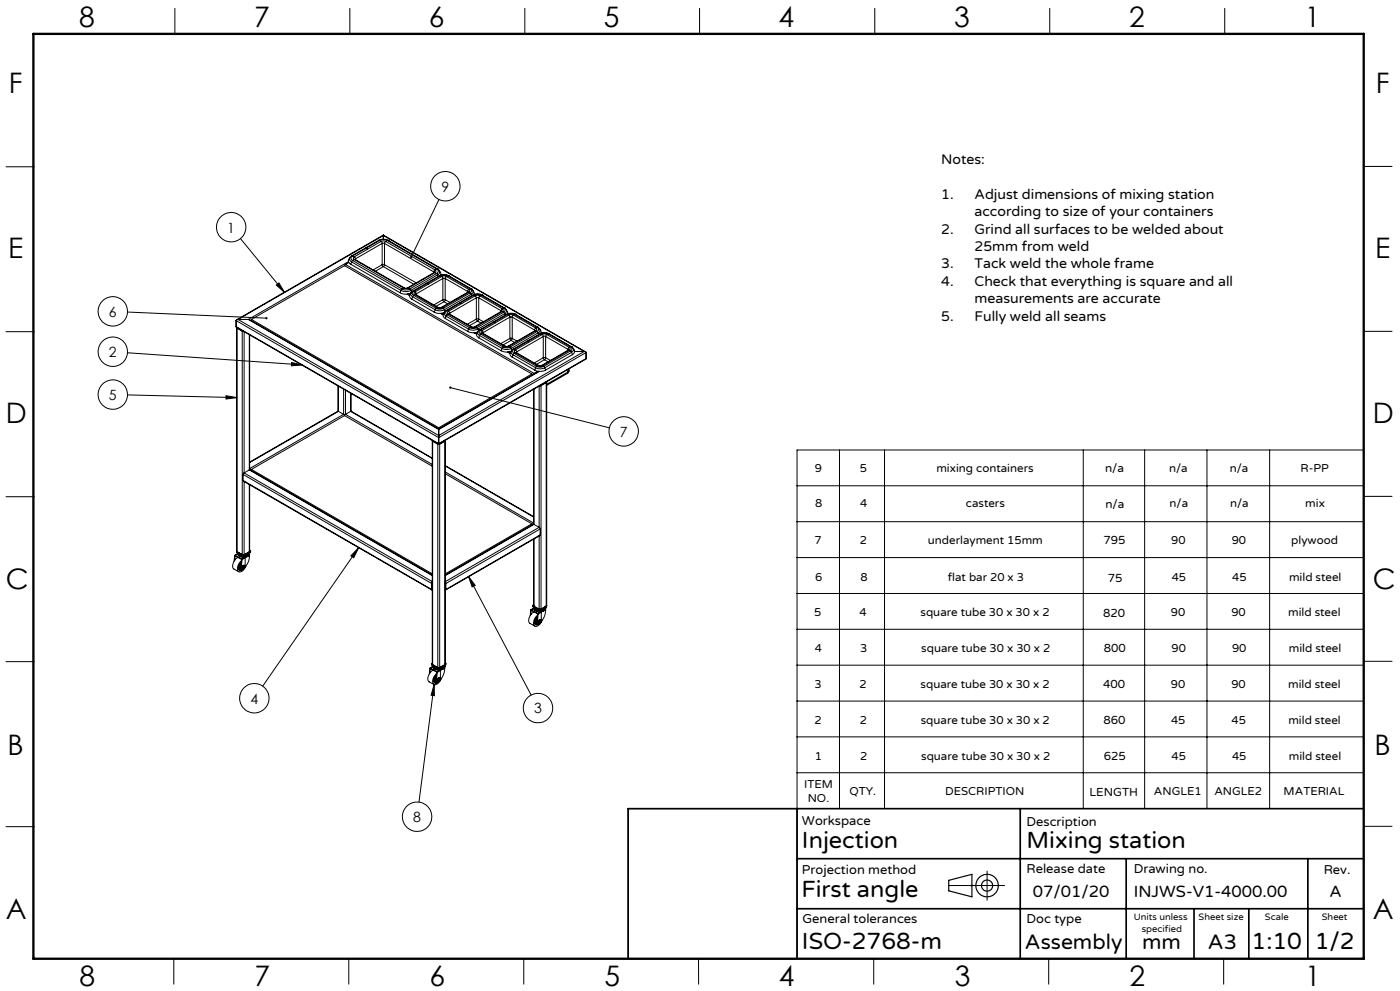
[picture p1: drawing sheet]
<svg xmlns="http://www.w3.org/2000/svg" width="420mm" height="297mm" viewBox="0 0 420 297" stroke-linecap="round" stroke-linejoin="round" font-family="sans-serif">
<g fill="none" stroke="#000" stroke-width=".35">
<path d="M284.6 263.8l7-1.8v6.8l-7-1.8z"/>
<circle cx="296.1" cy="265.4" r="1.66"/>
<circle cx="296.1" cy="265.4" r="3.4"/>
</g>
<path d="M291.1 265.4h1M291.2 265l.7 .7M291.6 264.9v1M291.9 265l-.7 .7" fill="none" stroke="#c0c0c0" stroke-width=".3"/>
<g fill="none" stroke="#000" stroke-width=".3">
<path d="M52.5 2.5v7.7M105 2.5v7.7M157.4 2.5v7.7M209.9 2.5v7.7M262.4 2.5v7.7M314.9 2.5v7.7M367.4 2.5v7.7M1.8 50h8.5M131.7 59.8l-8.3 17.2M409.1 49.9h8.5M72.1 71.5l13.3 16.2M103.4 79.6l-28 16.1"/>
<path d="M103.4 79.6l56.2 32.5M103.6 79.3l-.2 .4M103.6 79.3l56.6 32.6M104.5 78.4l-30 17.3M104.7 78.7l-1.1 .6M105.2 79.2l14.8 8.5M105.5 78.5a.87 .87 0 0 1-.5-1.3 1.13 1.13 0 0 0 .2 2M105.5 78.5l-.3 .7M105.5 78.5l14.8 8.5M105.6 76.7l-.6 .5M105.6 76.7h.2M105.8 76.7a.73 .73 0 0 0-.5 .7 .73 .73 0 0 0 .5 .7"/>
<path d="M105.8 78.1l-.3 .4M105.8 78.1l14.8 8.5M105.8 76.7l.5 .3M106.3 77.8l-.5 .3M106.3 77a.43 .43 0 0 0-.3 .4 .43 .43 0 0 0 .3 .4M106.3 77l.3 .6M106.3 77.8h.2M106.3 77.8l14.8 8.5M106.5 77.7v.1M106.5 77.8l14.8 8.5M106.6 77.6l-.1 .1M106.6 77.6l.1 .3"/>
<path d="M109.6 74.4h.2M109.8 74.4l-4 2.3M109.8 74.4l.5 .2M113.6 72l1.3-.3 1.6 .3M113.6 72l.2 .1M113.6 72l-8 4.7M113.8 72.1l.9-.3 1.5 .3M113.8 72.1l-4 2.3M113.8 72.1l.5 .3M114.3 72.4l.7-.2 .7 .2M114.3 72.4l.4 .6M114.3 72.4l-8 4.6"/>
<path d="M114.7 79.3l.3 .6M114.7 79.3h.7M114.7 73h.7M114.7 73l-8.1 4.6M114.7 73v6.3M114.7 79.3l-2.8 1.6M115 70.4v.2M115 70.4l60.6 35M115 70.4l-44 25.4M115 70.6l60.3 34.7M115 70.6v1.1M115 70.6l-43.6 25.1"/>
<path d="M115 79.9l-2.4 1.4M115 79.9l9.1 5.3M115.4 79.3l-.4 .6M115.4 73l14.7 8.5M115.4 73v6.3M115.4 79.3l9.4 5.5M115.7 72.4l-.3 .6M115.7 72.4l14.8 8.5M116.2 72.1l-.5 .3M116.2 72.1l14.8 8.5M116.5 72h.1M116.5 72l-.3 .1"/>
<path d="M116.5 72l14.7 8.6M1.8 99.4h8.5M38.2 93.5l41.7 1.9M70.8 97.9l.2 .2M70.8 96.1l60.8 35.1M70.8 97.9l60.8 35.1M70.8 96.1v1.8M71 98.2l.1 67.4M71 98.1l60.6 35M71 98.1l.1 .3M71.1 98.4l1.6 .9M71.1 98.4v67.2"/>
<path d="M71.2 98.2l.1 .1M71.3 98.3l1.5 .9M71.3 98.2v.1M71.4 95.7l-.6 .4M71.4 95.7l60.2 34.8M71.4 95.7h3.1M72.7 99.3h.4M72.7 99.3v66.9M72.8 99.2h.1M73.2 99.4v42.3M74.5 95.7l57.1 32.9M74.5 95.7l57.1 33"/>
<path d="M75.4 95.7l56.2 32.5M75.4 95.7v.5M75.4 95.9l-.2 .1M82.9 85.4l.8-.6 1.7 2.9zM120 87.7a3.8 3.8 0 0 0 3.2 .2M120.3 87a3.4 3.4 0 0 0 3 0M120.3 87l-.3 .7M120.6 86.6l-.3 .4M120.6 86.6l.9 .3 1.4-.3M121.1 86.3l.7 .2 .7-.2M121.1 86.3l-.5 .3M121.3 86.3h.9"/>
<path d="M121.3 86.3h-.2M122.1 88.2l.8 .4M122.2 86.3h.3M122.3 88.1l.6 .4M122.5 86.3l.4 .3M122.5 88.1v.1M122.9 86.6l.4 .4M123.3 87l.1 .6M123.3 87.7a1.1 1.1 0 0 0 .2 2M123.3 87.7a.8 .8 0 0 0 .5 1.2M123.5 89.7l6.8 3.9M123.8 88.9l-.3 .8"/>
<path d="M123.8 88.9l6.7 3.9M123.9 87.2l-.6 .6M123.9 87.2l.2 .1M124.1 87.3a.64 .64 0 0 0-.5 .6 .64 .64 0 0 0 .5 .6M124.1 88.5l-.3 .4M124.1 88.5l6.7 3.9M124.1 87.3l.4 .2M124.5 87.5a.43 .43 0 0 0-.3 .4 .43 .43 0 0 0 .3 .4M124.5 87.5l.3 .6M124.5 88.3l6.7 3.9M124.5 88.3l-.4 .2M124.7 88.2v.1"/>
<path d="M124.7 88.3h-.2M124.7 88.3l6.7 3.8M124.8 88.1l-.1 .2M124.8 88.1l.1 .2M127.9 84.9l.6 .3M127.9 84.9l-4 2.3M130.1 81.5l.1 .2M130.1 81.5v.2M130.2 81.7h.3M130.2 81.7l-8 4.6M130.3 93.6l1.4 .3 1.6-.2M130.5 80.9a.43 .43 0 0 1 .3 .4 .43 .43 0 0 1-.3 .4"/>
<path d="M130.5 80.9l-.4 .6M130.5 81.7l-8 4.6M130.5 92.8l.2 .1a2.94 2.94 0 0 0 2.6-.1M130.5 81.7l.5 .3M130.5 92.8l-.2 .8M130.8 92.4l-.3 .4M130.8 92.4a2.19 2.19 0 0 0 2.2 0M131 80.6a.73 .73 0 0 1 .5 .7 .73 .73 0 0 1-.5 .7M131 82l.3 .4M131 80.6l-.5 .3M131 82l-8.1 4.6M131.2 92.2l.7 .2 .7-.2"/>
<path d="M131.2 92.2l-.4 .2M131.2 80.6h.1M131.2 80.6h-.2M131.3 80.6l.5 .5M131.3 82.4l-8 4.6M131.3 82.4l.2 .5M131.4 92.1h1M131.4 92.1l-.2 .1M131.8 81.1l.5 .8-.1 .6M131.8 81.1v.8l-.5 .5M131.9 82.6l1.4-.3 1.2 .3M131.9 82.6h.3"/>
<path d="M131.9 82.6l-4 2.3M132.2 82.6h.1a2.4 2.4 0 0 1 2 0M132.2 82.6l-8.1 4.7M132.2 82.6l.3 .3M132.2 93.9l.7 .5M132.3 82.3l.1 .1M132.3 93.9l.7 .4M132.4 92.1l.2 .1M132.5 82.9l.5-.2 .9 .2M132.5 82.9l.4 .6M132.5 82.9l-8 4.6M132.6 92.2l.4 .2"/>
<path d="M132.6 93.9v.2M132.9 89.8l.3 .6M132.9 89.8h.7M132.9 83.5h.7M132.9 83.5l-8.1 4.6M132.9 83.5v6.3M132.9 89.8l-2.8 1.6M133 92.4l.3 .4M133.2 90.4l-2.4 1.4M133.2 90.4l1.1 .6M133.3 92.8l.2 .6M133.4 93.6l-.4 .5a.96 .96 0 0 0 .6 1.4"/>
<path d="M133.4 93.6l-.1 .5 .5 .7M133.6 89.8l-.4 .6M133.6 83.5v6.3M133.6 83.5l6.7 3.8M133.6 89.8l1.4 .8M133.6 95.5l6.7 3.8M133.8 94.8l6.7 3.8M133.8 94.8l-.2 .7M133.9 93.1l-.5 .5M133.9 93.1h.3M133.9 82.9l-.3 .6M133.9 82.9l6.8 3.8"/>
<path d="M134.2 93.1a.67 .67 0 0 0-.5 .6 .67 .67 0 0 0 .5 .6M134.2 94.3l-.4 .5M134.2 94.3l6.7 3.9M134.2 93.1l.3 .2M134.3 82.6h.2M134.3 82.6l-.4 .3M134.3 82.6l6.7 3.9M134.5 94.1l-.3 .2M134.5 82.6h.1M134.5 93.3a.43 .43 0 0 0-.2 .4 .43 .43 0 0 0 .2 .4M134.5 93.3l.4 .6M134.5 94.1h.3"/>
<path d="M134.5 82.6l6.8 3.9M134.5 94.1l6.8 3.9M134.7 94l.1 .1M134.8 94.1l6.7 3.8M134.9 93.9l-.1 .1M134.9 93.9v.3M137.9 90.7h.2M138.1 90.7l-3.9 2.4M138.1 90.7l.4 .3M140.3 87.3l.1 .2M140.3 87.3v.3M140.3 99.3l1.4 .4 1.6-.2"/>
<path d="M140.4 87.5l.3 .1M140.4 87.5l-8 4.6M140.4 87.5h.1M140.5 98.6a3.3 3.3 0 0 0 2.9 0M140.5 98.6l-.2 .7M140.7 86.7a.43 .43 0 0 1 .2 .5 .43 .43 0 0 1-.2 .4M140.7 86.7l-.4 .6M140.7 87.6l.3 .2M140.7 87.6l-8.1 4.6M140.9 98.2l-.4 .4M140.9 98.2l.8 .3 1.4-.3M141 86.5a.65 .65 0 0 1 .5 .7 .65 .65 0 0 1-.5 .6"/>
<path d="M141 87.8l.4 .4M141 86.5l-.3 .2M141 87.8l-8 4.6M141.3 98l.4 .1 1-.1M141.3 98l-.4 .2M141.3 86.5l.5 .5M141.3 86.5h.1M141.3 86.5h-.3M141.4 88.2l-8.1 4.6M141.4 88.2l.1 .4M141.5 97.9h.9M141.5 97.9l-.2 .1"/>
<path d="M141.8 87l.4 .8v.5M141.8 87l.1 .6-.5 .6M141.9 88.4l1.2-.3 1.5 .3M141.9 88.4h.3M141.9 88.4l-8 4.7M142.2 88.4h.1a2.25 2.25 0 0 1 2.1 0M142.2 88.4l-4.1 2.3M142.2 88.4l.4 .2M142.2 99.7l.8 .5M142.3 88.1l.2 .1M142.4 99.7l.6 .3M142.4 97.9l.3 .1"/>
<path d="M142.6 88.6l.7-.1 .7 .1M142.6 88.6l.3 .6M142.6 88.6l-8.1 4.7M142.7 98l.4 .2M142.7 99.7v.2M142.9 95.6l.4 .6M142.9 95.6h.7M142.9 89.2h.7M142.9 89.2l-8 4.7M142.9 89.2v6.4M142.9 95.6l-2.7 1.6M143.1 98.2l.3 .4"/>
<path d="M143.3 96.2l-2.4 1.4M143.3 96.2l1 .6M143.4 98.6l.1 .6M143.4 99.3a1.11 1.11 0 0 0 .2 1.9M143.4 99.3a.81 .81 0 0 0 .5 1.2M143.6 95.6l-.3 .6M143.6 89.2l6.7 3.9M143.6 89.2v6.4M143.6 95.6l1.4 .8M143.9 98.8l-.5 .5M143.9 98.8h.3M144 88.6l-.4 .6"/>
<path d="M144 88.6l6.7 3.9M144.2 98.8a.67 .67 0 0 0-.5 .7 .67 .67 0 0 0 .5 .6M144.2 98.8l.4 .3M144.4 88.4l-.4 .2M144.4 88.4l6.7 3.9M144.6 99.1a.43 .43 0 0 0-.3 .4 .43 .43 0 0 0 .3 .4M144.6 99.1l.3 .6M144.6 99.9l-.4 .2M144.6 99.9l6.7 3.8M144.6 88.4h.1M144.6 88.4h-.2M144.6 88.4l6.7 3.9"/>
<path d="M144.8 99.8l.1 .1M144.9 99.9h-.3M144.9 99.9l6.7 3.8M144.9 99.7l-.1 .2M144.9 99.7l.1 .2M148 96.5l.2 .1M148.2 96.6l-4 2.2M148.2 96.6l.4 .2M150.3 93.1l.2 .2M150.3 93.1v.3M150.4 93.3h.3M150.4 93.3l-8 4.6"/>
<path d="M150.5 93.3h-.1M150.7 92.5a.42 .42 0 0 1 .3 .4 .42 .42 0 0 1-.3 .4M150.7 92.5l-.4 .6M150.7 93.3l-8 4.7M150.7 93.3l.4 .3M151.1 92.3a.65 .65 0 0 1 .4 .6 .65 .65 0 0 1-.4 .7M151.1 93.6l.3 .4M151.1 92.3l-.4 .2M151.1 93.6l-8 4.6M151.3 92.3l.6 .5M151.3 92.3h.1M151.3 92.3h-.2"/>
<path d="M151.4 94l-8 4.6M151.4 94l.2 .4M151.9 92.8l.4 .8-.1 .5M151.9 92.8v.8l-.5 .4M152 94.2l1.1-.3 1.5 .3M152 94.2h.2M152 94.2l-8.1 4.6M152.2 94.2l.8-.2 1.4 .2M152.2 94.2l.4 .2M152.2 94.2l-4 2.4M152.3 93.9l.2 .1M152.6 94.4h1.4"/>
<path d="M152.6 94.4l.4 .6M152.6 94.4l-8 4.7M153 95h.7M153 95l-8.1 4.7M153 95v6.4M153.7 95l6.7 3.9M153.7 95v6.4M154 94.4l-.3 .6M154 94.4l6.7 3.9M154.4 94.2l6.7 3.9M154.4 94.2l-.4 .2M154.6 94.2h.1"/>
<path d="M154.6 94.2h-.2M154.6 94.2l6.8 3.9M160.4 98.9l.1 .2M160.4 98.9l-.1 .3M160.5 99.1h.2M160.5 99.1l-8 4.6M160.7 98.3a.43 .43 0 0 1 .3 .4 .43 .43 0 0 1-.3 .4M160.7 98.3l-.3 .6M160.7 99.1l-8 4.6M160.8 99.1l.3 .2M161.1 98.1a.66 .66 0 0 1 .4 .6 .66 .66 0 0 1-.4 .6M161.1 99.3l.3 .5"/>
<path d="M161.1 98.1l-.3 .2M161.1 99.3l-8 4.7M161.4 98.1h-.3M161.4 98.1h.1M161.4 98.1a.87 .87 0 0 1 .6 .8 .87 .87 0 0 1-.6 .9M161.4 99.8l-8 4.6M161.4 99.8l.2 .4M161.9 98.6a1.12 1.12 0 0 1 .4 1.3M162 100l1.1-.3 1.6 .3M162.3 99.7l.2 .1M164.7 100h-.3M164.7 100h.1"/>
<path d="M409.1 99.3h8.5M38.2 118.4l32.9 .8M38.2 105.7l52.5 3.7M67.8 118.6l3.3 .6-3.3 .4zM74.8 100.3v40.5M74.9 100.4v40.4M87.5 108.7l3.2 .7-3.3 .2zM101.4 115.7v7.6M101.5 115.7v7.6M103.1 116.6v7.6M103.6 116.9v7.3M105.2 117.9v5.4"/>
<path d="M105.3 117.9v5.4M135.1 116.2l47.7 12M143.6 101.2l6.8 3.9M143.9 100.5l6.7 3.9M143.9 100.5l-.3 .7M144.2 100.1l-.3 .4M144.2 100.1l6.7 3.9M150.4 105.1l1.4 .4 1.6-.2M150.6 104.4a3.2 3.2 0 0 0 2.8 0M150.6 104.4l-.2 .7M150.9 104l-.3 .4M150.9 104l.9 .2 1.3-.2"/>
<path d="M151.3 103.7l.5 .2 .9-.2M151.3 103.7h.3M151.3 103.8l-.4 .2M151.6 103.7h.9M152.2 105.5l.8 .5M152.4 105.5l.6 .4M152.5 103.7h.2M152.7 103.8l.4 .2M152.7 105.4v.3M153 101.4l.3 .6M153 101.4h.7M153 101.4l-2.8 1.6"/>
<path d="M153.1 104l.3 .4M153.3 102l-2.4 1.4M153.3 102l1.1 .6M153.4 104.4l.2 .5M153.5 105.1l-.4 .6a.96 .96 0 0 0 .6 1.3M153.5 105.1a.8 .8 0 0 0 .4 1.2M153.7 101.4l-.4 .6M153.7 107l6.7 3.9M153.7 101.4l1.4 .8M153.9 106.3l6.8 3.9M153.9 106.3l-.2 .7M154 104.6l-.6 .5"/>
<path d="M154 104.6l.2 .1M154.2 104.7a.64 .64 0 0 0-.4 .6 .64 .64 0 0 0 .4 .6M154.2 105.9l-.3 .4M154.2 105.9l6.8 3.9M154.2 104.7l.4 .2M154.6 105.7l-.4 .2M154.6 104.9a.43 .43 0 0 0-.3 .4 .43 .43 0 0 0 .3 .4M154.6 104.9l.4 .6M154.6 105.7l6.7 3.9M154.8 105.6l.1 .1M154.9 105.7h-.3M154.9 105.7l6.7 3.8"/>
<path d="M155 105.5l-.2 .2M155 105.5v.2M158 102.3l.6 .2M158 102.3l-4 2.3M159.6 112.1l-28 16.1M159.6 112.1v.4M159.6 112.2l.2 .1M160.1 116.7v40.4M160.2 111.9l-.3 .4M160.2 112.1h-.1M160.2 112.1h.1M160.2 116.6v40.6"/>
<path d="M160.4 110.9l1.4 .4 1.9-.4M160.7 110.2l.2 .1a2.94 2.94 0 0 0 2.5-.1M160.7 110.2l-.3 .7M161 109.8l-.3 .4M161 109.8a2.19 2.19 0 0 0 2.1 0M161.3 109.6l.7 .1 .7-.1M161.3 109.6l-.3 .2M161.4 111.3l-1.2 .6M161.6 109.5h.9M161.6 109.5l-.3 .1M161.6 111.3l-1.4 .8M161.6 111.3l-30 17.3"/>
<path d="M161.7 115.7v42.3M161.8 111.3l-30.2 17.4M162 100h.3M162 100l-4 2.3M162.2 115.5h-.1M162.2 115.5h.1M162.3 100l.8-.2 1.3 .2M162.3 100l-8.1 4.7M162.3 100l.3 .2M162.3 115.6h-.4M162.3 115.6v67M162.5 109.5l.2 .1"/>
<path d="M162.6 100.3l.6-.2 .8 .2M162.6 100.3l.4 .6M162.6 100.3l-8 4.6M162.7 109.6l.4 .2M163 107.2l.3 .6M163 107.2h.7M163 100.9h.7M163 100.9l-8 4.6M163 100.9v6.3M163 107.2l-2.7 1.6M163.1 109.8l.3 .4M163.3 107.8l-2.3 1.4"/>
<path d="M163.3 107.8l1.1 .6M163.4 110.2l.3 .7M163.7 107.2l-.4 .6M163.7 100.9v6.3M163.7 100.9l6.7 3.8M163.7 107.2l1.4 .8M163.7 114.6h.1M163.7 114.6l-1.5 .9M163.8 114.5l-.1 .1M163.9 114.7l-1.6 .9M163.9 114.7v67.2M164 114.4l-.1 .3"/>
<path d="M164 114.5l-.1 67.4M164 100.3l-.3 .6M164 100.3l6.8 3.8M164.4 100l6.8 3.9M164.4 100l-.4 .2M164.7 100l6.7 3.9M170.2 111.9l-6.2 3.6M170.4 104.7l.1 .2M170.4 111.5l-.2 .4M170.4 111.5l-6.4 3.7M170.4 104.7v.3M170.4 110.7v.8"/>
<path d="M170.5 104.9h.3M170.5 104.9l-8 4.6M170.7 111.1l-.5 .8M170.7 111.1l-.3 .4M170.7 110.6v.5M170.8 104.1a.46 .46 0 0 1 .3 .4 .46 .46 0 0 1-.3 .4M170.8 104.1l-.4 .6M170.8 104.9l.4 .3M170.8 104.9l-8.1 4.7M171.2 103.9a.68 .68 0 0 1 .4 .6 .68 .68 0 0 1-.4 .7M171.2 105.2l.3 .4M171.2 103.9h.2"/>
<path d="M171.2 103.9l-.4 .2M171.2 105.2l-8.1 4.6M171.4 103.9l.5 .5M171.4 103.9h.1M171.5 105.6l-8.1 4.6M171.5 105.6l.2 .7M171.7 106.3l-8 4.6M171.9 104.4a1.12 1.12 0 0 1-.2 1.9M171.9 104.4l.1 .5-.5 .7M172.4 105.3h2.9M175.3 105.3l.5 .4M175.3 105.3l-43.7 25.2"/>
<path d="M175.8 107.5l-44.2 25.6M175.8 105.7l-44.2 25.5M175.8 107.5l-44.2 25.5M175.8 105.7v1.8M101.5 123.3l-26.6 15.2M101.5 123.3l1.6 .9M101.5 123.3l-26.6 15.3M103.1 124.2l.2 .4M103.1 124.2l-28.2 16.2M103.4 124.6l-28 16.1M103.4 124.6l26.3 15.1M103.6 124.2l-.2 .4"/>
<path d="M103.6 124.2l26.1 15M105.2 123.3l24.5 14M105.2 123.3l-1.6 .9M105.2 123.3l24.5 14.1M129.7 132.1l.1 67.1M129.7 132l.1 .3M129.8 132.3l1.5 .8M129.8 132.3v66.9M129.9 132.1h.1M129.9 132.1l1.6 1M131.3 133.1h.6M131.3 133.1v67.2"/>
<path d="M131.5 133.1h.1M131.5 133v.1M131.6 130.5v.7M131.6 133v.1M131.6 128.6v.1M131.6 128.2v.4M131.6 128.7v1.8M131.6 131.2v1.8M131.8 133.1h-.1M131.8 133v.1M131.9 133.1v67.2M133.3 132.1h.1"/>
<path d="M133.3 132.1l-1.5 1M133.5 132.3v66.9M133.5 132.3l-1.6 .8M133.6 132l-.1 .3M133.6 132.1l-.1 67.1M133.6 139.6l26.5 15.2M133.6 139.7l26.5 15.3M251.8 134.9v107.5M265.4 134.9v107.5M325 134.9v107.5M343.4 134.9v107.5M362.1 134.9v107.5"/>
<path d="M380.9 134.9v107.5M409.1 134.9h-170v152.4h-50.6v-44.9h50.6M1.8 148.9h8.5M73 144l56.6 32.8M73 142.2l56.5 32.7M73 144l56.5 32.7M73 142.2v1.8M73.2 141.7l-.2 .5M73.2 141.7l56.5 32.6M73.2 144.3v21.9M74.8 140.8h.2M74.8 140.8l-1.6 .9"/>
<path d="M74.8 140.8l54.9 31.7M74.8 145.2v20.1M74.9 140.6l.1 .3M74.9 145.3l-.1 20M75 140.8l54.7 31.6M75.4 140.7v.4M75.4 140.7l54.3 31.3M75.4 140.8l-.2 .1M133.6 142l26 15M133.6 141.5l26.5 15.3M159.6 157v.4M159.6 157l-26 15"/>
<path d="M159.6 157.1l.2 .2M160 157.1l.2 .1M160 157.1l-26.4 15.3M160.1 156.9l-.2 .3M160.2 157.2l1.5 .8M160.2 157.2l-26.6 15.3M161.7 158l.3 .5M161.7 158l-28.1 16.3M162 158.5l-28.2 16.4M162 158.5v1.8M239.1 156.3h170M239.1 145.6h170"/>
<path d="M409.1 148.8h8.5M70.4 167.9l.1-1.3 2 1.1-.3 2.4M70.6 166.4l-.2 .1-.2 1.7M70.6 166.4l1.9 1.1M71 165.2l.1 .1M71.1 165.3l1.6 .9M71.1 165.3l1.7 1M71.1 165.6l1.7 .9M71.3 165.7a2.1 2.1 0 0 0 3.6 0M71.3 165.8a2.06 2.06 0 0 0 3.6 0 2.05 2.05 0 0 1-3.6 0zM71.3 165.7a1.6 1.6 0 0 0 2.2 1.3l.9-.3 .5-.7-.5 .7-1.2 .3M71.3 165.9l-.9 .5"/>
<path d="M71.3 166l-.7 .4M71.4 167.1a2.59 2.59 0 0 0-1.3 3.4l1.5 .8M72.2 170.1l.3 .4M72.2 170.1l.2 .1M72.3 168.7l-.7 1.1a.68 .68 0 0 0 0 .8 .68 .68 0 0 0 .8 .2 .74 .74 0 0 1-.8-.3 .74 .74 0 0 1 .1-.9zM72.4 168.9l-.5 .8a.72 .72 0 0 0 .3 1.1 .72 .72 0 0 0 1-.5M72.4 170.2l.1 .3 .5-.2a.57 .57 0 0 1-.9 .2 .57 .57 0 0 1 0-.9l.2-.4-.3 .6a.56 .56 0 0 0 .2 .8 .56 .56 0 0 0 .8-.3M72.4 168.7l-.7 1.3 .1 .5 .3 .3M72.4 168.1a2.34 2.34 0 0 0-.7 3.3l1-.3 1-1.4M72.5 167.5l.1 .2M72.6 167.7l-.2 2.5M72.7 166.2h.5"/>
<path d="M72.7 169.8l.2 .1M72.7 169.8l.2 .5M72.8 166.3h.6M72.8 166.5h.6M72.8 166.3v.2M72.9 169.9l.1 .2M72.9 170.3h.2M73 170.1l.1 .2M73 170.1l-.1 .2M73 169.5l-.3 .6M73 169.4l-.3 .4M73 169.4l.2 .1"/>
<path d="M73 169.4l.5 .2M73 169.4h.2M73.1 169.8l-.2 .1M73.1 169.8l-.1 .3M73.1 170.3h.1M73.1 169.7a.23 .23 0 0 1 .3 .2 .23 .23 0 0 1-.1 .2 .23 .23 0 0 1-.3-.1zM73.2 169.4h.1M73.2 167l.4 .1M73.2 169.5l.2 .1M73.2 167l-.7 .5M73.2 169.5l-.1 .3M73.4 169.6l-.3 .2"/>
<path d="M73.4 169.6l.1 .2M73.4 170.1l-.3 .2M73.4 169.6l-.1 .5-.2 .1M73.4 169.6h.1M73.4 170.1l-.2 .2M73.4 166.3v.2M73.5 169.6v.2M73.5 170l-.1 .1M73.5 169.8l-.1 .3M73.5 169.8v.2M73.6 169.9l-.1 .1M73.6 167.1l-1 .6"/>
<path d="M73.6 167.1v2.8M74.8 165.3l-1.6 .9M74.9 165.7l-.3 2.3-1 1.9M74.9 164.9l.3 .2-.2 .2M75 165.3l-1.6 1M75 165.3v.3M75 165.6l-1.6 .9M75.2 165.2l-.2 .4M107.6 164.1l-1.5 3-.8-.5zM107.6 164.1l-28.8 41.5M129.5 176.7l.2 .2M129.5 174.9v1.8"/>
<path d="M129.6 176.6l.1 .1M129.6 176.6h.1M129.6 174.8h.1M129.7 174.5l-.2 .4M129.7 174.7l-.1 .1M133.6 174.5l.2 .4M133.6 174.7v.1M133.6 176.6h.1M133.6 174.8h.1M133.6 176.6v.1M133.6 174.8v1.8M133.8 176.7l-.2 .2"/>
<path d="M133.8 174.9v1.8M140.5 172.8l2.1 2.6-1 .5zM140.5 172.8l18.8 35.5M160.1 161.6l.1 20M160.2 161.5v20.1M161.7 160.7v21.9M162 160.3l-28.3 16.5M162 160.3l-28.2 16.4M239.1 177.9h170M239.1 167.1h170M1.8 198.3h8.5M129.5 199l.1 .4"/>
<path d="M129.6 198.8v.3M129.6 199.1v.3M129.6 198.8h.1M129.6 199.1l1.7 1M129.6 199.4l1.7 .9M129.8 199.2l1.5 .9M129.9 199.5a2.1 2.1 0 0 0 3.5 0M129.9 199.6a2.06 2.06 0 0 0 3.5 0 2.05 2.05 0 0 1-3.5 0zM129.9 199.8a2.06 2.06 0 0 0 3.5 0 1.55 1.55 0 0 1-1.6 1M129.9 199.5v.3M129.9 199.7l-.9 .5M129.9 199.8l-.8 .4"/>
<path d="M133.4 199.5l-.2 2.3-1.1 1.9M133.5 199.2l-1.6 .9M133.6 198.8h.1M133.6 198.8v.3M133.6 199.1v.3M133.6 199.4l-1.7 .9M133.6 199.1l-1.7 1M133.7 199l-.1 .4M159.2 184.3l.1-1.4 2 1.1-.2 2.4M159.3 182.8l-.2 1.7M159.3 182.8l2 1M159.8 181.5l.1 .4"/>
<path d="M159.9 181.6l1.7 1M159.9 181.6v.3M159.9 181.9l1.7 1M160.1 181.3l-.3 .1 .1 .2M160.1 182a2.06 2.06 0 0 0 3.6 0M160.1 182.2a2.06 2.06 0 0 0 3.6 0 2.05 2.05 0 0 1-3.6 0zM160.1 182.3a2.06 2.06 0 0 0 3.6 0l-.5 .8-1.2 .2M160.1 182v.3M160.1 182.2l-.9 .6M160.1 182.3l-.8 .5M160.2 183.4a2.41 2.41 0 0 0-1.2 3.5l1.5 .7M160.2 181.6l1.5 1"/>
<path d="M160.9 185.1l.3-.2-.7 1.2a.68 .68 0 0 0 0 .8 .68 .68 0 0 0 .8 .3 .68 .68 0 0 1-.8-.2 .68 .68 0 0 1 0-.9zM161.1 186.4l.2 .4M161.1 186.4l.1 .1M161.1 185.5l-.2 .4a.58 .58 0 0 0 0 .9 .58 .58 0 0 0 .9-.2l-.1 .1a.57 .57 0 0 1-.9 .1 .57 .57 0 0 1 .1-.9zM161.2 185.2l-.5 .8a.73 .73 0 0 0 .3 1.1 .73 .73 0 0 0 1-.4M161.2 185l-.7 1.3 .1 .5 .3 .3M161.2 186.5l.2 .3 .4-.2M161.3 184.4a2.3 2.3 0 0 0-.8 3.3 2.03 2.03 0 0 0 2.1-1.7M161.3 183.8l.1 .3M161.4 184.1l-.2 2.4M161.6 186.1l.1 .1M161.6 186.1l.1 .5"/>
<path d="M161.6 182.6h.6M161.6 182.9h.6M161.6 182.6v.3M161.7 182.6h.6M161.7 186.2l.1 .2M161.7 186.6h.2M161.8 186.4l.1 .2M161.8 186.4l-.1 .2M161.8 185.8l-.2 .6M161.8 185.8l-.2 .3M161.8 185.8l.2 .1M161.8 185.8l.5 .1"/>
<path d="M161.9 185.8h.1M161.9 186.1l-.2 .1M161.9 186.1l-.1 .3M162 186.1h.3l-.3 .5zM162 185.8h.1M162 183.3l.4 .2M162 185.9h.2M162 183.3l-.7 .5M162 185.9l-.1 .2M162.2 182.6v.3M162.2 185.9l-.3 .2M162.2 185.9l.1 .2"/>
<path d="M162.2 186.5l-.3 .1M162.2 185.9h.1M162.3 186.1l-.4 .4M162.3 185.9v.2M162.3 186.3l-.1 .2M162.3 186.1l-.1 .4M162.3 186.1v.2M162.4 186.2l-.1 .1M162.4 183.5l-1 .6M162.4 183.5v2.7M163.7 182l-.3 2.6-1 1.6M163.9 181.6l-1.6 1"/>
<path d="M163.9 181.6l-1.7 1M163.9 181.9l-1.7 1M164 181.5l-.1 .1M239.1 199.4h170M239.1 188.6h170M409.1 198.2h8.5M128.9 201.7l.2-1.3 1.9 1-.2 2.5M129.1 200.2l-.3 1.8M129.1 200.2l1.9 1.1M129.9 200.9a2.45 2.45 0 0 0-1.1 3.5l1.4 .7M130.2 205.1l.1 3.4-1-.2zM130.2 205.1l-4.5 35.3"/>
<path d="M130.7 202.6l.3-.3-.8 1.3a.68 .68 0 0 0 0 .8 .68 .68 0 0 0 .8 .2 .74 .74 0 0 1-.9-.3 .74 .74 0 0 1 .1-.9zM130.8 203.9l.3 .4M130.8 203.9l.2 .1M130.9 202.7l-.4 .8a.72 .72 0 0 0 .2 1.1 .72 .72 0 0 0 1-.5M130.9 202.5l-.7 1.3 .1 .5 .4 .3M131 204l.1 .3 .5-.2a.58 .58 0 0 1-1 .2 .58 .58 0 0 1 .1-.9l.2-.5-.3 .6a.56 .56 0 0 0 .2 .9 .56 .56 0 0 0 .8-.3M131 201.9a2.3 2.3 0 0 0-.8 3.2l1.1-.2 1-1.4M131 201.3l.2 .2M131.2 201.5l-.2 2.5M131.3 203.6l.2 .1M131.3 203.6v.4l.2 .1M131.3 200.1h.6"/>
<path d="M131.3 200.3h.6M131.5 203.7v.2M131.5 204.1h.2M131.5 203.9l.2 .2M131.5 203.9v.2M131.6 203.3l-.3 .6M131.6 203.2l-.3 .4M131.6 203.2l.2 .1M131.6 203.2h.1M131.7 203.5l-.2 .2M131.7 203.5l-.2 .4M131.7 203.5l.1-.1a.27 .27 0 0 1 .2 .4 .27 .27 0 0 1-.4 0z"/>
<path d="M131.7 203.2l.3 .2M131.7 203.2h.1M131.8 200.8l.3 .1M131.8 203.3l.1 .1M131.8 200.8l-.8 .5M131.8 203.3l-.1 .2M131.9 203.4l-.2 .1M131.9 203.4l.2 .2M131.9 203.9l-.2 .2M131.9 203.4v.5l-.3 .1M131.9 203.4h.1M132 203.4l.1 .2"/>
<path d="M132.1 203.6l-.2 .3M132.1 203.7l-.1 .1M132.1 200.9l-.9 .6M132.1 200.9v2.8M239.1 210.1h170M239.1 231.6h170M239.1 220.8h170M1.8 247.8h8.5M409.1 247.6h8.5M284.6 265.4h16.8M296.1 261.1v8.7M52.1 287.3v7.7"/>
<path d="M104.6 287.3v7.7M157.1 287.3v7.7M209.6 287.3v7.7M262.1 287.3v7.7M314.6 287.3v7.7M367.1 287.3v7.7"/>
<circle cx="133.6" cy="55.8" r="4.4"/>
<circle cx="69.3" cy="68.1" r="4.4"/>
<circle cx="33.9" cy="93.3" r="4.4"/>
<circle cx="33.9" cy="105.4" r="4.4"/>
<circle cx="33.9" cy="118.2" r="4.4"/>
<circle cx="187.1" cy="129.3" r="4.4"/>
<circle cx="76.3" cy="209.3" r="4.4"/>
<circle cx="161.4" cy="212.2" r="4.4"/>
<circle cx="125.1" cy="244.8" r="4.4"/>
</g>
<path d="M239.1 242.4v44.9M239.1 257.3h170M306.1 242.4v44.9M337.9 257.3v30M392.4 257.3v30M409.1 242.4h-220.6v44.9M239.1 272.3h170M358.2 272.3v15M374.6 272.3v15" fill="none" stroke="#000" stroke-width=".5"/>
<path d="M10 10.2h399.1v277.1h-399.1z" fill="none" stroke="#000" stroke-width=".7"/>
<path d="M82.9 85.4l.8-.6 1.7 2.9zM140.5 172.8l2.1 2.6-1 .5zM107.6 164.1l-1.5 3-.8-.5zM67.8 118.6l3.3 .6-3.3 .4zM79.7 95.1l.1 .6 .4-.2-.3-.1h.4l-.2-.3zM134.8 115.9v.2l.3 .1-.3-.1a.34 .34 0 0 0 .4 .4 .34 .34 0 0 0 .2-.6 .34 .34 0 0 0-.6 0zM123.1 76.8l.1 .5 .2-.3-.2 .3a.34 .34 0 0 0 .5-.1 .34 .34 0 0 0-.2-.5 .34 .34 0 0 0-.4 .1zM130.2 205.1l.1 3.4-1-.2zM87.5 108.7l3.2 .7-3.3 .2z" fill="#000"/>
<g font-size="8.5">
<text x="23.8" y="8">8</text>
<text x="76.3" y="8">7</text>
<text x="128.7" y="8">6</text>
<text x="181.2" y="8">5</text>
<text x="233.6" y="8">4</text>
<text x="286.3" y="8">3</text>
<text x="338.7" y="8">2</text>
<text x="391.4" y="8">1</text>
<text x="2.7" y="28">F</text>
<text x="412.8" y="28">F</text>
<text x="2.4" y="77.2">E</text>
<text x="412.5" y="77.2">E</text>
<text x="1.8" y="126.8">D</text>
<text x="411.9" y="126.9">D</text>
<text x="1.8" y="176.6">C</text>
<text x="411.9" y="176.7">C</text>
<text x="2.3" y="226.2">B</text>
<text x="412.4" y="226.2">B</text>
<text x="1.7" y="275.4">A</text>
<text x="411.8" y="275.5">A</text>
<text x="23.9" y="295.5">8</text>
<text x="76.4" y="295.5">7</text>
<text x="128.8" y="295.5">6</text>
<text x="181.3" y="295.5">5</text>
<text x="233.7" y="295.5">4</text>
<text x="286.4" y="295.5">3</text>
<text x="338.8" y="295.5">2</text>
<text x="391.5" y="295.5">1</text>
</g>
<g font-size="7.1">
<text x="240.6" y="254">Injection</text>
<text x="308" y="254">Mixing station</text>
<text x="240.4" y="268.8">First angle</text>
<text x="240.6" y="284.3">ISO-2768-m</text>
<text x="375.5" y="284.3">1:10</text>
<text x="394.4" y="284.3">1/2</text>
</g>
<g font-size="6.3">
<text x="307.5" y="284.3">Assembly</text>
<text x="342.6" y="284.3">mm</text>
<text x="362.4" y="284.3">A3</text>
</g>
<g font-size="4.9">
<text x="309.9" y="268.7">07/01/20</text>
<text x="340.1" y="268.7">INJWS-V1-4000.00</text>
<text x="398.9" y="268.7">A</text>
</g>
<g font-size="4.2">
<text x="282.4" y="49.1">Notes:</text>
<text x="132.4" y="57.4">9</text>
<text x="282.4" y="59.5">1.</text>
<text x="292.4" y="59.5">Adjust dimensions of mixing station</text>
<text x="292.4" y="64.8">according to size of your containers</text>
<text x="68.2" y="69.7">1</text>
<text x="282.4" y="70">2.</text>
<text x="292.4" y="70">Grind all surfaces to be welded about</text>
<text x="292.4" y="75.2">25mm from weld</text>
<text x="282.4" y="80.5">3.</text>
<text x="292.4" y="80.5">Tack weld the whole frame</text>
<text x="282.4" y="85.7">4.</text>
<text x="292.4" y="85.7">Check that everything is square and all</text>
<text x="32.7" y="94.9">6</text>
<text x="292.4" y="90.9">measurements are accurate</text>
<text x="282.4" y="96.2">5.</text>
<text x="292.4" y="96.2">Fully weld all seams</text>
<text x="32.7" y="107">2</text>
<text x="32.7" y="119.9">5</text>
<text x="185.9" y="130.9">7</text>
<text x="75.1" y="210.9">4</text>
<text x="160.2" y="213.8">3</text>
<text x="124" y="246.4">8</text>
</g>
<g font-size="3.9">
<text x="240.6" y="247.2">Workspace</text>
<text x="307.9" y="247.4">Description</text>
<text x="240.6" y="262.1">Projection method</text>
<text x="308" y="261.5">Release date</text>
<text x="340.1" y="261.5">Drawing no.</text>
<text x="397.1" y="262.1">Rev.</text>
<text x="240.7" y="276.6">General tolerances</text>
<text x="308" y="276.6">Doc type</text>
</g>
<g font-size="3.5">
<text x="244.4" y="141.5">9</text>
<text x="258" y="141.5">5</text>
<text x="280.9" y="141.5">mixing containers</text>
<text x="331.5" y="141.6">n/a</text>
<text x="350.8" y="141.5">n/a</text>
<text x="368.9" y="141.5">n/a</text>
<text x="390.2" y="141.5">R-PP</text>
<text x="244.5" y="152">8</text>
<text x="258.1" y="152">4</text>
<text x="289.8" y="152">casters</text>
<text x="331.6" y="152.1">n/a</text>
<text x="350.9" y="152">n/a</text>
<text x="369" y="152">n/a</text>
<text x="391.6" y="152">mix</text>
<text x="244.4" y="163">7</text>
<text x="257.9" y="163">2</text>
<text x="278.4" y="163">underlayment 15mm</text>
<text x="331" y="163.2">795</text>
<text x="351.3" y="163">90</text>
<text x="369.5" y="163">90</text>
<text x="387.4" y="163">plywood</text>
<text x="244.6" y="174.2">6</text>
<text x="258.1" y="174.2">8</text>
<text x="284.4" y="174.2">flat bar 20 x 3</text>
<text x="332.3" y="174.3">75</text>
<text x="351.5" y="174.2">45</text>
<text x="369.7" y="174.2">45</text>
<text x="386.7" y="174.2">mild steel</text>
<text x="244.3" y="184.7">5</text>
<text x="257.8" y="184.7">4</text>
<text x="276.2" y="184.7">square tube 30 x 30 x 2</text>
<text x="330.9" y="184.9">820</text>
<text x="351.2" y="184.7">90</text>
<text x="369.4" y="184.7">90</text>
<text x="386.4" y="184.7">mild steel</text>
<text x="244.5" y="195.4">4</text>
<text x="258" y="195.4">3</text>
<text x="276.4" y="195.4">square tube 30 x 30 x 2</text>
<text x="331.1" y="195.5">800</text>
<text x="351.5" y="195.4">90</text>
<text x="369.6" y="195.4">90</text>
<text x="386.7" y="195.4">mild steel</text>
<text x="244.3" y="206.1">3</text>
<text x="257.8" y="206.1">2</text>
<text x="276.2" y="206.1">square tube 30 x 30 x 2</text>
<text x="330.9" y="206.2">400</text>
<text x="351.3" y="206.1">90</text>
<text x="369.4" y="206.1">90</text>
<text x="386.5" y="206.1">mild steel</text>
<text x="244.4" y="217">2</text>
<text x="257.9" y="217">2</text>
<text x="276.2" y="217">square tube 30 x 30 x 2</text>
<text x="331" y="217.1">860</text>
<text x="351.3" y="217">45</text>
<text x="369.5" y="217">45</text>
<text x="386.5" y="217">mild steel</text>
<text x="244.5" y="227.7">1</text>
<text x="258" y="227.7">2</text>
<text x="276.4" y="227.7">square tube 30 x 30 x 2</text>
<text x="331.1" y="227.9">625</text>
<text x="351.4" y="227.7">45</text>
<text x="369.6" y="227.7">45</text>
<text x="386.6" y="227.7">mild steel</text>
<text x="241.2" y="236.2">ITEM</text>
<text x="254.8" y="238.3">QTY.</text>
<text x="283.5" y="238.3">DESCRIPTION</text>
<text x="326.9" y="238.5">LENGTH</text>
<text x="346.2" y="238.3">ANGLE1</text>
<text x="364.3" y="238.3">ANGLE2</text>
<text x="385.1" y="238.3">MATERIAL</text>
<text x="242.3" y="240.4">NO.</text>
</g>
<g font-size="2.8">
<text x="340.1" y="275.6">Units unless</text>
<text x="359.6" y="275.6">Sheet size</text>
<text x="379.5" y="275.8">Scale</text>
<text x="396.5" y="275.6">Sheet</text>
<text x="342.5" y="279.4">specified</text>
</g>
</svg>
